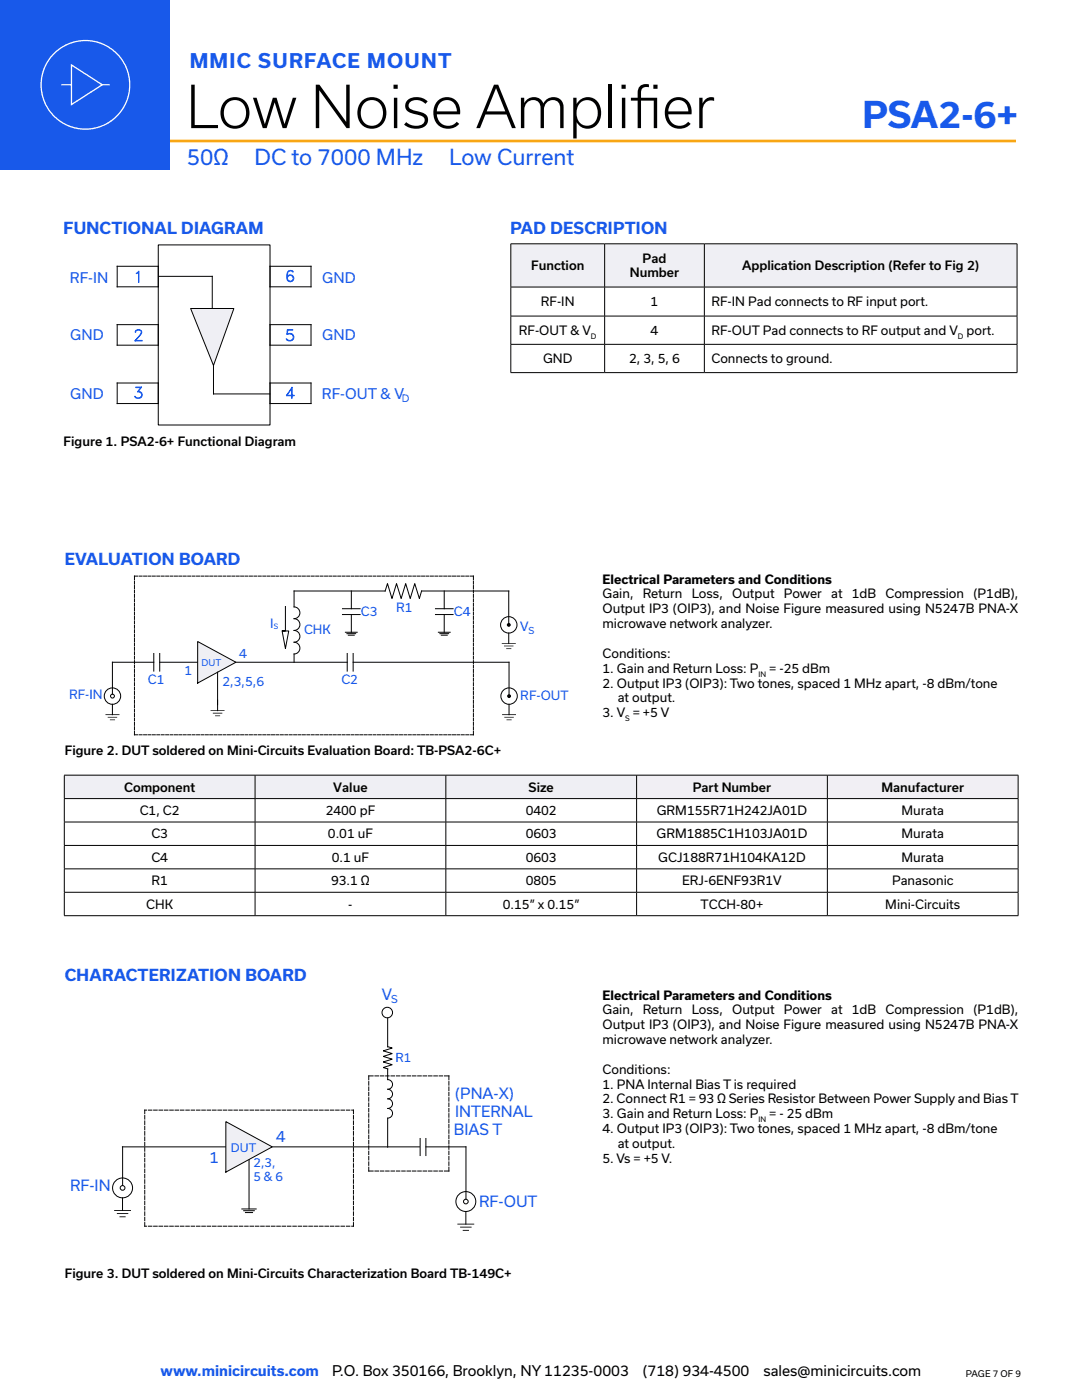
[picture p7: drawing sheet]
<svg xmlns="http://www.w3.org/2000/svg" width="216mm" height="279mm" viewBox="0 0 216 279" stroke-linecap="round" stroke-linejoin="round" font-family="sans-serif">
<path d="M30.3 28.1h172.4" fill="none" stroke="#ffa300" stroke-width=".53"/>
<path d="M.1 0h33.8v33.9h-33.8z" fill="#1859ea"/>
<g fill="none" stroke="#fff" stroke-width=".26">
<path d="M12.2 16.9h2.1M14.3 13l6.1 3.9-6.1 4zM20.3 16.9h1.6"/>
<circle cx="17" cy="16.9" r="8.8"/>
</g>
<path d="M101.9 48.7h18.7v8.6h-18.7zM120.6 48.7h19.9v8.6h-19.9zM140.5 48.7h62.4v8.6h-62.4z" fill="#efeff4"/>
<g fill="none" stroke="#000" stroke-width=".2">
<path d="M23.4 53.1h8.2v4.1h-8.2zM31.6 48.9h22.3v35.9h-22.3zM31.6 55.2h10.8v6.4M53.9 53.1h8.2v4.1h-8.2zM101.9 48.7h101.1M101.9 57.3h101.1M101.9 48.7v8.5M101.9 57.3v5.7M120.6 48.7v8.5M120.6 57.3v5.7M140.5 48.7v8.5M140.5 57.3v5.7"/>
<path d="M202.9 48.7v8.5M202.9 57.3v5.7M23.4 64.8h8.2v4.1h-8.2zM23.4 76.4h8.2v4.1h-8.2zM42.6 72.9v5.7h11.2M53.9 76.4h8.2v4.1h-8.2zM53.9 64.8h8.2v4.1h-8.2zM101.9 63.1h101.1M101.9 68.7h101.1M101.9 74.4h101.1M101.9 63.1v5.6M101.9 68.8v5.5"/>
<path d="M120.6 63.1v5.6M120.6 68.8v5.5M140.5 63.1v5.6M140.5 68.8v5.5M202.9 63.1v5.6M202.9 68.8v5.5"/>
</g>
<g fill="none" stroke="#1859ea" stroke-width=".2">
<path d="M27.2 54.5l.5-.4v2.3l-.1-2.1-.4 .3zM57.3 55.4l.2-.3 .4-.2 .4 .2 .2 .3M57.3 55.7l.2 .3 .4 .1 .4-.1 .2-.3M57.5 54.2h.9M57.7 54.1a2.08 2.08 0 0 0-.3 1.8l.3 .2M57.7 54.9l-.3 .3-.1 .3M58.1 54.9a.68 .68 0 0 1 .3 1l-.3 .2M58.3 54.1l.2 .2a.64 .64 0 0 0-.6-.3 .64 .64 0 0 0-.6 .4 1.3 1.3 0 0 0 .6 1.8 .71 .71 0 0 0 .7-1 .71 .71 0 0 0-1.3 0M27 79.2l.3 .2M27 67.9h1.4v.1h-1.5l1-1a.7 .7 0 0 0 .2-1l-.7-.1-.4 .4 .1-.3 .3-.2 .7 .1a.51 .51 0 0 1 .1 .7l-1.2 1.4M27.5 78.1a.73 .73 0 0 1 .9 .8 .73 .73 0 0 1-1 .6l-.3-.1-.2-.3a.84 .84 0 0 0 1.4-.1M27.9 78.2a.64 .64 0 0 1 .3 1l-.3 .2"/>
<path d="M28.2 77.2l-.8 1 .7 .1 .2 .3M28.2 77.4h-1.1v-.2h1.2l-.8 1M57.2 78.9l1.5 .1h-1.6l1.2-1.8v2.3h-.1v-1.9l-1 1.4M57.2 67.7l.3 .2M58.1 66.6a.69 .69 0 0 1 .4 .7 .69 .69 0 0 1-.4 .6M58.5 67.1a.96 .96 0 0 0-1.3-.4l.1-.9h1.1v.1h-1l-.1 .7a.81 .81 0 0 1 1.2 .2 .81 .81 0 0 1-.2 1.2 .81 .81 0 0 1-1.2-.4h.1a.75 .75 0 0 0 1.3-.1"/>
</g>
<path d="M38 61.6h8.7l-4.1 11.3z" fill="#efeff4"/>
<path d="M38 61.6h8.7l-4.1 11.3zM84.1 117.9h17.4M31.9 132.2h7.5M57 121v4.9h-.7h1.3l-.6 3.5-.7-3.5" fill="none" stroke="#000" stroke-width=".2"/>
<path d="M39.4 128l7.7 4.2-7.7 4.1z" fill="#efeff4"/>
<g fill="none" stroke="#000" stroke-width=".2">
<path d="M26.8 116v.6M26.8 116.9v.5M26.8 117.7v.6M26.8 118.6v.6M26.8 119.5v.6M27.5 115h-.7v.7M27.8 115h.6M28.7 115h.5M29.5 115h.6M30.4 115h.6M31.3 115h.6M32.2 115h.6"/>
<path d="M33.1 115h.5M33.9 115h.6M34.8 115h.6M35.7 115h.6M36.6 115h.6M37.5 115h.5M38.3 115h.6M39.2 115h.6M40.1 115h.6M41 115h.6M41.9 115h.6M42.7 115h.6"/>
<path d="M43.6 115h.6M44.5 115h.6M45.4 115h.6M46.3 115h.6M47.1 115h.6M48 115h.6M48.9 115h.6M49.8 115h.6M50.7 115h.5M51.6 115h.5M52.4 115h.6M53.3 115h.6"/>
<path d="M54.2 115h.6M55.1 115h.5M55.9 115h.6M56.8 115h.6M57.7 115h.6M58.6 115h.6M59.5 115h.6M60.3 115h.6M61.2 115h.6M62.1 115h.6M63 115h.6M63.9 115h.6"/>
<path d="M64.8 115h.5M65.6 115h.6M66.5 115h.6M67.4 115h.6M68.3 115h.6M69.2 115h.5M70 115h.6M70.1 117.9v3.6M70.9 115h.6M71.8 115h.6M72.7 115h.6M73.6 115h.5"/>
<path d="M74.4 115h.6M75.3 115h.6M76.2 115h.6M77.1 115h.6M78 115h.6M78.8 115h.6M79.7 115h.6M80.6 115h.6M81.5 115h.6M82.4 115h.6M83.2 115h.6M84.1 117.9l-.4 1.6-.9-3-.9 3-1-3-.9 3-.9-3-.9 3-.9-3-.4 1.4h-18.2v3.2a1.17 1.17 0 0 1 1.1 1.2 1.17 1.17 0 0 1-1.1 1.2 1.17 1.17 0 0 1 1.1 1.1 1.17 1.17 0 0 1-1.1 1.2 1.17 1.17 0 0 1 1.1 1.2 1.17 1.17 0 0 1-1.1 1.2 1.17 1.17 0 0 1 1.1 1.1 1.17 1.17 0 0 1-1.1 1.2v1.7"/>
<path d="M84.1 115h.6M85 115h.6M85.9 115h.6M86.8 115h.6M87.7 115h.5M88.5 115h.6M88.6 117.9v3.6M89.4 115h.6M90.3 115h.6M91.2 115h.6M92.1 115h.5M92.9 115h.6"/>
<path d="M93.8 115h.7v.7M94.5 116v.6M94.5 116.9v.5M94.5 117.7v.6M94.5 118.6v.6M94.5 119.5v.6M101.5 118v6.3M26.8 120.4v.6M26.8 121.3v.6M26.8 122.1v.6M26.8 123v.6M26.8 123.9v.6"/>
<path d="M26.8 124.8v.6M26.8 125.7v.6M26.8 126.6v.5M26.8 127.4v.6M26.8 128.3v.6M26.8 129.2v.6M26.8 130.1v.6M26.8 131v.5M26.8 131.8v.6M26.8 132.7v.6M26.8 133.6v.6M26.8 134.5v.6"/>
<path d="M26.8 135.4v.5M26.8 136.2v.6M26.8 137.1v.6M26.8 138v.6M26.8 138.9v.6M26.8 139.8v.6M30.7 132.2h-8.3v6.3M30.7 130.4v3.5M31.9 130.4v3.5M39.4 128l7.7 4.2-7.7 4.1zM43.4 134.2v7.6M47 132.2h22.3"/>
<path d="M68.3 122.6h3.6M68.3 121.5h3.6M68.9 126.2h2.4M69.2 126.5h1.8M69.3 130.4v3.5M69.5 126.8h1.2M70.1 122.6v3.6M70.5 132.2h31.1v6.3M70.5 130.4v3.5M86.9 122.6h3.5M86.9 121.5h3.5M87.5 126.2h2.3"/>
<path d="M87.8 126.5h1.7M88.1 126.8h1.1M88.6 122.6v3.6M94.5 120.4v.6M94.5 121.3v.6M94.5 122.1v.6M94.5 123v.6M94.5 123.9v.6M94.5 124.8v.6M94.5 125.7v.6M94.5 126.6v.5M94.5 127.4v.6"/>
<path d="M94.5 128.3v.6M94.5 129.2v.6M94.5 130.1v.6M94.5 131v.5M94.5 131.8v.6M94.5 132.7v.6M94.5 133.6v.6M94.5 134.5v.6M94.5 135.4v.5M94.5 136.2v.6M94.5 137.1v.6M94.5 138v.6"/>
<path d="M94.5 138.9v.6M94.5 139.8v.6M101.5 126.3v2.1M22.4 140.6v2M26.8 140.6v.6M26.8 141.5v.6M26.8 142.4v.6M26.8 143.3v.6M26.8 144.2v.6M26.8 145v.6M26.8 145.9v.7h.7M27.8 146.6h.6"/>
<path d="M28.7 146.6h.5M29.5 146.6h.6M30.4 146.6h.6M31.3 146.6h.6M32.2 146.6h.6M33.1 146.6h.5M33.9 146.6h.6M34.8 146.6h.6M35.7 146.6h.6M36.6 146.6h.6M37.5 146.6h.5M38.3 146.6h.6"/>
<path d="M39.2 146.6h.6M40.1 146.6h.6M41 146.6h.6M41.9 146.6h.6M42.7 146.6h.6M43.6 146.6h.6M44.5 146.6h.6M45.4 146.6h.6M46.3 146.6h.6M47.1 146.6h.6M48 146.6h.6M48.9 146.6h.6"/>
<path d="M49.8 146.6h.6M50.7 146.6h.5M51.6 146.6h.5M52.4 146.6h.6M53.3 146.6h.6M54.2 146.6h.6M55.1 146.6h.5M55.9 146.6h.6M56.8 146.6h.6M57.7 146.6h.6M58.6 146.6h.6M59.5 146.6h.6"/>
<path d="M60.3 146.6h.6M61.2 146.6h.6M62.1 146.6h.6M63 146.6h.6M63.9 146.6h.6M64.8 146.6h.5M65.6 146.6h.6M66.5 146.6h.6M67.4 146.6h.6M68.3 146.6h.6M69.2 146.6h.5M70 146.6h.6"/>
<path d="M70.9 146.6h.6M71.8 146.6h.6M72.7 146.6h.6M73.6 146.6h.5M74.4 146.6h.6M75.3 146.6h.6M76.2 146.6h.6M77.1 146.6h.6M78 146.6h.6M78.8 146.6h.6M79.7 146.6h.6M80.6 146.6h.6"/>
<path d="M81.5 146.6h.6M82.4 146.6h.6M83.2 146.6h.6M84.1 146.6h.6M85 146.6h.6M85.9 146.6h.6M86.8 146.6h.6M87.7 146.6h.5M88.5 146.6h.6M89.4 146.6h.6M90.3 146.6h.6M91.2 146.6h.6"/>
<path d="M92.1 146.6h.5M92.9 146.6h.6M94.5 145.9v.7h-.7M94.5 140.6v.6M94.5 141.5v.6M94.5 142.4v.6M94.5 143.3v.6M94.5 144.2v.6M94.5 145v.6M101.6 140.6v2"/>
<circle cx="22.4" cy="138.9" r="1.64"/>
<circle cx="22.4" cy="138.9" r=".39"/>
<circle cx="101.5" cy="124.7" r="1.64"/>
<circle cx="101.6" cy="138.9" r="1.64"/>
</g>
<g fill="#000">
<path d="M100.6 128.9h1.9v.1h-1.9zM101 129.4h1v.1h-1zM100.1 128.4h2.8v.1h-2.8z" fill-rule="evenodd"/>
<path d="M21.5 143.1h1.9v.1h-1.9zM21.9 143.6h1.1v.1h-1.1zM21 142.5h2.8v.2h-2.8z" fill-rule="evenodd"/>
<path d="M42.5 142.2h1.9v.2h-1.9zM42.9 142.8h1v.1h-1zM42 141.7h2.8v.2h-2.8z" fill-rule="evenodd"/>
<path d="M100.6 143.1h1.9v.1h-1.9zM101.1 143.6h1v.1h-1zM100.2 142.5h2.8v.2h-2.8z" fill-rule="evenodd"/>
</g>
<g fill="#000">
<circle cx="101.5" cy="124.7" r=".39"/>
<circle cx="101.6" cy="138.9" r=".39"/>
</g>
<path d="M12.8 154.7h38.1v4.7h-38.1zM50.9 154.7h38.1v4.7h-38.1zM89 154.7h38v4.7h-38z" fill="#efeff4"/>
<path d="M127 154.7h38.1v4.7h-38.1zM165.1 154.7h38.1v4.7h-38.1z" fill="#f1eff4"/>
<g fill="none" stroke="#000" stroke-width=".2">
<path d="M12.8 154.7h190.4M12.8 159.4h190.4M12.8 154.7v4.6M12.8 159.4v4.6M50.9 154.7v4.6M50.9 159.4v4.6M89 154.7v4.6M89 159.4v4.6M127 154.7v4.6M127 159.4v4.6M165.1 154.7v4.6M165.1 159.4v4.6"/>
<path d="M203.2 154.7v4.6M203.2 159.4v4.6M12.8 164.1h190.4v4.6M12.8 168.7h190.4M12.8 173.4h190.4M12.8 178.1h190.4M12.8 164.1v4.6M12.8 168.8v4.6M12.8 173.4v4.6M12.8 178.1v4.6M50.9 164.1v4.6M50.9 168.8v4.6"/>
<path d="M50.9 173.4v4.6M50.9 178.1v4.6M89 164.1v4.6M89 168.8v4.6M89 173.4v4.6M89 178.1v4.6M127 164.1v4.6M127 168.8v4.6M127 173.4v4.6M127 178.1v4.6M165.1 164.1v4.6M165.1 168.8v4.6"/>
<path d="M165.1 173.4v4.6M165.1 178.1v4.6M203.2 168.8v4.6M203.2 173.4v4.6M203.2 178.1v4.6h-190.4M24.4 228.9h20.7M49.7 231.4v9.9M48.3 241.3h2.8M48.6 241.6h2.1M49 242h1.4"/>
</g>
<path d="M45.1 223.8l9.2 5.1-9.2 5z" fill="#efeff4"/>
<g fill="none" stroke="#000" stroke-width=".2">
<path d="M73.6 215.8v.8M73.6 216.9v.7M73.6 218v.7M73.6 219.1v.7M74.5 214.7h-.9v.8M74.8 214.7h.7M75.9 214.7h.7M76.9 214.7h.7M77.4 213.4v2.1a.96 .96 0 0 1 .9 .9 .96 .96 0 0 1-.9 1 .95 .95 0 0 1 .9 .9 .95 .95 0 0 1-.9 1 .96 .96 0 0 1 .9 1 .96 .96 0 0 1-.9 .9 .96 .96 0 0 1 .9 1 .96 .96 0 0 1-.9 .9M77.4 203.2v5.7M77.4 208.9l.9 .3-1.8 .5 1.8 .6-1.8 .5 1.8 .6-1.8 .5 1.8 .6-1.8 .5 .9 .3M78 214.7h.7"/>
<path d="M79.1 214.7h.7M80.2 214.7h.7M81.2 214.7h.7M82.3 214.7h.7M83.3 214.7h.8M84.4 214.7h.7M85.5 214.7h.7M86.6 214.7h.7M87.6 214.7h.7M88.7 214.7h.9v.8M89.6 215.8v.8M89.6 216.9v.7"/>
<path d="M89.6 218v.7M89.6 219.1v.7M24.4 239.1v2.5M24.5 228.9v7.7M28.9 222.6v.7M28.9 223.7v.7M28.9 224.8v.7M28.9 225.8v.7M28.9 226.9v.7M28.9 228v.7M28.9 229v.8M28.9 230.1v.7"/>
<path d="M28.9 231.2v.7M28.9 232.2v.7M28.9 233.3v.7M28.9 234.4v.7M28.9 235.4v.8M28.9 236.5v.7M28.9 237.6v.7M28.9 238.6v.8M28.9 239.7v.7M29.2 221.5h-.3v.8M29.6 221.5h.7M30.7 221.5h.7"/>
<path d="M31.7 221.5h.7M32.8 221.5h.7M33.9 221.5h.7M34.9 221.5h.8M36 221.5h.7M37.1 221.5h.7M38.1 221.5h.7M39.2 221.5h.7M40.3 221.5h.7M41.3 221.5h.8M42.4 221.5h.7M43.5 221.5h.7"/>
<path d="M44.5 221.5h.8M45.1 223.8l9.2 5.1-9.2 5zM45.6 221.5h.7M46.7 221.5h.7M47.8 221.5h.7M48.8 221.5h.7M49.9 221.5h.7M50.9 221.5h.8M52 221.5h.7M53.1 221.5h.7M54.1 221.5h.8M54.3 228.9h29.4"/>
<path d="M55.2 221.5h.7M56.3 221.5h.7M57.4 221.5h.7M58.4 221.5h.7M59.5 221.5h.7M60.5 221.5h.8M61.6 221.5h.7M62.7 221.5h.7M63.8 221.5h.7M64.8 221.5h.7M65.9 221.5h.7M67 221.5h.7"/>
<path d="M68 221.5h.7M69.1 221.5h.7M70.2 221.5h.3v.8M70.5 222.6v.7M70.5 223.7v.7M70.5 224.8v.7M70.5 225.8v.7M70.5 226.9v.7M70.5 228v.7M70.5 229v.8M70.5 230.1v.7M70.5 231.2v.7"/>
<path d="M70.5 232.2v.7M70.5 233.3v.7M70.5 234.4v.7M70.5 235.4v.8M70.5 236.5v.7M70.5 237.6v.7M70.5 238.6v.8M70.5 239.7v.7M73.6 220.1v.7M73.6 221.2v.7M73.6 222.2v.8M73.6 223.3v.7"/>
<path d="M73.6 224.4v.7M73.6 225.5v.7M73.6 226.5v.7M73.6 227.6v.7M73.6 228.7v.7M73.6 229.7v.7M73.6 230.8v.7M73.6 231.9v.7M73.6 232.9v.8h.9M74.8 233.7h.7M75.9 233.7h.7M76.9 233.7h.7"/>
<path d="M77.4 223.2v5.7M78 233.7h.7M79.1 233.7h.7M80.2 233.7h.7M81.2 233.7h.7M82.3 233.7h.7M83.3 233.7h.8M83.8 227.2v3.4M84.4 233.7h.7M85 228.9h8M85 227.2v3.4M85.5 233.7h.7"/>
<path d="M86.6 233.7h.7M87.6 233.7h.7M89.6 232.9v.8h-.9M89.6 220.1v.7M89.6 221.2v.7M89.6 222.2v.8M89.6 223.3v.7M89.6 224.4v.7M89.6 225.5v.7M89.6 226.5v.7M89.6 227.6v.7M89.6 228.7v.7"/>
<path d="M89.6 229.7v.7M89.6 230.8v.7M89.6 231.9v.7M93 228.9v10.4M28.9 240.8v.7M28.9 241.9v.7M28.9 242.9v.7M28.9 244v.7h.3M29.6 244.7h.7M30.7 244.7h.7M31.7 244.7h.7M32.8 244.7h.7"/>
<path d="M33.9 244.7h.7M34.9 244.7h.8M36 244.7h.7M37.1 244.7h.7M38.1 244.7h.7M39.2 244.7h.7M40.3 244.7h.7M41.3 244.7h.8M42.4 244.7h.7M43.5 244.7h.7M44.5 244.7h.8M45.6 244.7h.7"/>
<path d="M46.7 244.7h.7M47.8 244.7h.7M48.8 244.7h.7M49.9 244.7h.7M50.9 244.7h.8M52 244.7h.7M53.1 244.7h.7M54.1 244.7h.8M55.2 244.7h.7M56.3 244.7h.7M57.4 244.7h.7M58.4 244.7h.7"/>
<path d="M59.5 244.7h.7M60.5 244.7h.8M61.6 244.7h.7M62.7 244.7h.7M63.8 244.7h.7M64.8 244.7h.7M65.9 244.7h.7M67 244.7h.7M68 244.7h.7M69.1 244.7h.7M70.5 244v.7h-.3M70.5 240.8v.7"/>
<path d="M70.5 241.9v.7M70.5 242.9v.7M93 241.8v2.5"/>
<circle cx="77.3" cy="202.1" r="1.05"/>
<circle cx="24.5" cy="237.1" r=".47"/>
<circle cx="24.5" cy="237.1" r="1.99"/>
<circle cx="93" cy="239.8" r="1.99"/>
<circle cx="93" cy="239.8" r=".47"/>
</g>
<path d="M23.3 242.1h2.3v.2h-2.3zM23.8 242.8h1.3v.1h-1.3zM22.8 241.5h3.3v.2h-3.3z" fill-rule="evenodd" fill="#000"/>
<path d="M91.3 244.2v.2h3.3v-.2zM91.8 244.8v.2h2.3v-.2zM92.3 245.5v.1h1.3v-.1z" fill="#000"/>
<g font-size="11.3">
<text x="37.1" y="25.6">Low Noise Amplif</text>
<text x="125.7" y="25.6">ier</text>
</g>
<text font-size="7.1" fill="#1859ea" x="172.1" y="25.5">PSA2-6+</text>
<g font-size="4.2" fill="#1859ea">
<text x="37.3" y="33">50Ω</text>
<text x="50.8" y="33">DC to 7000 MHz</text>
<text x="89.6" y="33">Low Current</text>
</g>
<text font-size="3.9" fill="#1859ea" x="37.9" y="13.6">MMIC SURFACE MOUNT</text>
<g font-size="3.2" fill="#1859ea">
<text x="12.7" y="46.7">FUNCTIONAL DIAGRAM</text>
<text x="101.9" y="46.7">PAD DESCRIPTION</text>
<text x="12.9" y="112.7">EVALUATION BOARD</text>
<text x="12.9" y="195.8">CHARACTERIZATION BOARD</text>
</g>
<g font-size="3" fill="#1859ea">
<text x="76.2" y="199.5">V</text>
<text x="90.8" y="219.4">(PNA-X)</text>
<text x="55.1" y="227.9">4</text>
<text x="90.6" y="226.5">BIAS T</text>
<text x="90.8" y="223">INTERNAL</text>
<text x="41.8" y="232">1</text>
<text x="14" y="237.7">RF-IN</text>
<text x="95.6" y="240.8">RF-OUT</text>
</g>
<g font-size="2.8" fill="#1859ea">
<text x="13.9" y="56.4">RF-IN</text>
<text x="64.3" y="56.4">GND</text>
<text x="14" y="68">GND</text>
<text x="64.3" y="68">GND</text>
<text x="14" y="79.6">GND</text>
<text x="64.2" y="79.6">RF-OUT &amp; V</text>
<text x="32" y="274.7">www.minicircuits.com</text>
</g>
<g font-size="2.8">
<text x="66.3" y="274.7">P.O. Box 350166, Brooklyn, NY 11235-0003</text>
<text x="128.3" y="274.7">(718) 934-4500</text>
<text x="152.3" y="274.7">sales@minicircuits.com</text>
</g>
<g font-size="2.5">
<text x="106" y="53.9">Function</text>
<text x="128.2" y="52.4">Pad</text>
<text x="148.1" y="53.9">Application Description (Refer to Fig 2)</text>
<text x="125.7" y="55.4">Number</text>
<text x="107.9" y="61.1">RF-IN</text>
<text x="129.8" y="61.1">1</text>
<text x="142" y="61.1">RF-IN Pad connects to RF input port.</text>
<text x="103.5" y="66.8">RF-OUT &amp; V</text>
<text x="129.8" y="66.8">4</text>
<text x="142" y="66.8">RF-OUT Pad connects to RF output and V port.</text>
<text x="108.4" y="72.5">GND</text>
<text x="125.5" y="72.5">2, 3, 5, 6</text>
<text x="142" y="72.5">Connects to ground.</text>
<text x="12.7" y="89">Figure 1. PSA2-6+ Functional Diagram</text>
<text x="120.2" y="116.5">Electrical Parameters and Conditions</text>
<text x="120.2" y="119.4">Gain,</text>
<text x="128.3" y="119.4">Return</text>
<text x="138" y="119.4">Loss,</text>
<text x="146.1" y="119.4">Output</text>
<text x="156.4" y="119.4">Power</text>
<text x="165.8" y="119.4">at</text>
<text x="170" y="119.4">1dB</text>
<text x="176.7" y="119.4">Compression</text>
<text x="194.2" y="119.4">(P1dB),</text>
<text x="120.2" y="122.4">Output IP3 (OIP3), and Noise Figure measured using N5247B PNA-X</text>
<text x="120.2" y="125.4">microwave network analyzer.</text>
<text x="120.2" y="131.3">Conditions:</text>
<text x="120.2" y="134.2">1. Gain and Return Loss: P</text>
<text x="120.2" y="137.2">2. Output IP3 (OIP3): Two tones, spaced 1 MHz apart, -8 dBm/tone</text>
<text x="153.5" y="134.2">= -25 dBm</text>
<text x="120.2" y="143.1">3. V = +5 V</text>
<text x="123.3" y="140.2">at output.</text>
<text x="12.9" y="150.7">Figure 2. DUT soldered on Mini-Circuits Evaluation Board: TB-PSA2-6C+</text>
<text x="24.8" y="158">Component</text>
<text x="66.5" y="158">Value</text>
<text x="105.5" y="158">Size</text>
<text x="138.2" y="158">Part Number</text>
<text x="175.9" y="158">Manufacturer</text>
<text x="27.9" y="162.6">C1, C2</text>
<text x="30.2" y="167.3">C3</text>
<text x="65" y="162.6">2400 pF</text>
<text x="65.4" y="167.3">0.01 uF</text>
<text x="104.9" y="162.6">0402</text>
<text x="104.9" y="167.3">0603</text>
<text x="131" y="167.3">GRM1885C1H103JA01D</text>
<text x="131.1" y="162.6">GRM155R71H242JA01D</text>
<text x="179.9" y="162.6">Murata</text>
<text x="179.9" y="167.3">Murata</text>
<text x="30.2" y="172">C4</text>
<text x="66.2" y="172">0.1 uF</text>
<text x="104.9" y="172">0603</text>
<text x="131.4" y="172">GCJ188R71H104KA12D</text>
<text x="179.9" y="172">Murata</text>
<text x="30.2" y="176.7">R1</text>
<text x="66.1" y="176.7">93.1 Ω</text>
<text x="104.9" y="176.7">0805</text>
<text x="136.1" y="176.7">ERJ-6ENF93R1V</text>
<text x="178" y="176.7">Panasonic</text>
<text x="29.2" y="181.3">CHK</text>
<text x="69.5" y="181.3">-</text>
<text x="100.3" y="181.3">0.15” x 0.15”</text>
<text x="139.8" y="181.3">TCCH-80+</text>
<text x="176.6" y="181.3">Mini-Circuits</text>
<text x="120.2" y="199.5">Electrical Parameters and Conditions</text>
<text x="120.2" y="202.4">Gain,</text>
<text x="128.3" y="202.4">Return</text>
<text x="138" y="202.4">Loss,</text>
<text x="146.1" y="202.4">Output</text>
<text x="156.4" y="202.4">Power</text>
<text x="165.8" y="202.4">at</text>
<text x="170" y="202.4">1dB</text>
<text x="176.7" y="202.4">Compression</text>
<text x="194.2" y="202.4">(P1dB),</text>
<text x="120.2" y="205.4">Output IP3 (OIP3), and Noise Figure measured using N5247B PNA-X</text>
<text x="120.2" y="208.4">microwave network analyzer.</text>
<text x="120.2" y="214.3">Conditions:</text>
<text x="120.2" y="217.3">1. PNA Internal Bias T is required</text>
<text x="120.2" y="220.2">2. Connect R1 = 93 Ω Series Resistor Between Power Supply and Bias T</text>
<text x="120.2" y="223.2">3. Gain and Return Loss: P</text>
<text x="120.2" y="226.1">4. Output IP3 (OIP3): Two tones, spaced 1 MHz apart, -8 dBm/tone</text>
<text x="153.5" y="223.2">= - 25 dBm</text>
<text x="120.2" y="232.1">5. Vs = +5 V.</text>
<text x="123.3" y="229.1">at output.</text>
<text x="12.9" y="255">Figure 3. DUT soldered on Mini-Circuits Characterization Board TB-149C+</text>
</g>
<g font-size="2.5" fill="#1859ea">
<text x="53.9" y="125.3">I</text>
<text x="72" y="122.9">C3</text>
<text x="79" y="122.2">R1</text>
<text x="90.6" y="122.9">C4</text>
<text x="103.8" y="125.9">V</text>
<text x="47.7" y="131.3">4</text>
<text x="60.7" y="126.5">CHK</text>
<text x="29.5" y="136.4">C1</text>
<text x="36.8" y="134.8">1</text>
<text x="44.4" y="136.9">2,3,5,6</text>
<text x="68.1" y="136.4">C2</text>
<text x="13.8" y="139.4">RF-IN</text>
<text x="103.8" y="139.7">RF-OUT</text>
</g>
<g font-size="2.4" fill="#1859ea">
<text x="78.9" y="212">R1</text>
<text x="50.6" y="232.9">2,3,</text>
<text x="50.6" y="235.8">5 &amp; 6</text>
</g>
<text font-size="2.3" fill="#1859ea" x="46.1" y="229.8">DUT</text>
<text font-size="2.1" fill="#1859ea" x="78.1" y="200.3">S</text>
<text font-size="2" fill="#1859ea" x="80.2" y="80.2">D</text>
<g font-size="1.8" fill="#1859ea">
<text x="105.5" y="126.5">S</text>
<text x="40.2" y="132.9">DUT</text>
</g>
<text font-size="1.8" x="192.7" y="274.8">PAGE 7 OF 9</text>
<g font-size="1.4">
<text x="117.9" y="67.6">D</text>
<text x="191.1" y="67.6">D</text>
<text x="151.3" y="135.1">IN</text>
<text x="124.7" y="144">S</text>
<text x="151.3" y="224">IN</text>
</g>
<text font-size="1.4" fill="#1859ea" x="54.6" y="125.6">S</text>
</svg>
